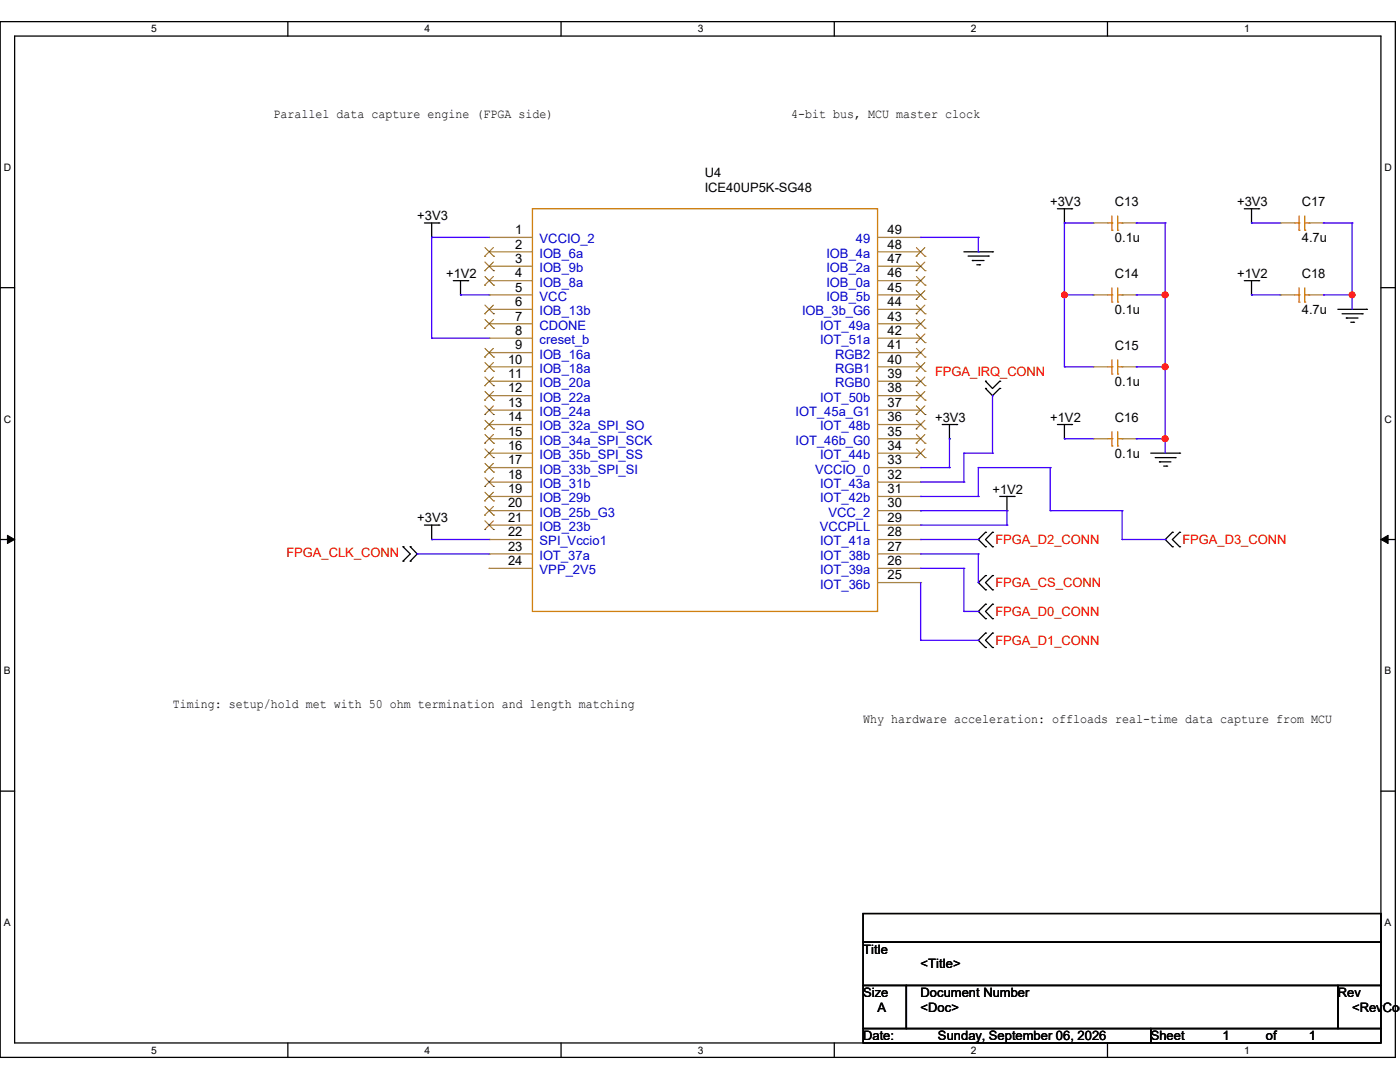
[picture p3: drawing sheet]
<svg xmlns="http://www.w3.org/2000/svg" width="279mm" height="216mm" viewBox="0 0 279 216" stroke-linecap="round" stroke-linejoin="round" font-family="sans-serif">
<path d="M0 4.3h278.5v206.7h-278.5zM2.9 7.2h272.7v200.9h-272.7z" fill="none" stroke="#000" stroke-width=".25"/>
<g fill="#fff">
<path d="M30.2 4.6h1.1v2.3h-1.1z"/>
<path d="M30.2 208.4h1.1v2.3h-1.1z"/>
</g>
<path d="M57.4 4.3v2.9M57.4 208.1v2.9" fill="none" stroke="#000" stroke-width=".25"/>
<g fill="#fff">
<path d="M84.7 4.6h1.1v2.3h-1.1z"/>
<path d="M84.7 208.4h1.1v2.3h-1.1z"/>
</g>
<path d="M112 4.3v2.9M112 208.1v2.9" fill="none" stroke="#000" stroke-width=".25"/>
<g fill="#fff">
<path d="M139.2 4.6h1.1v2.3h-1.1z"/>
<path d="M139.2 208.4h1.1v2.3h-1.1z"/>
</g>
<path d="M166.5 4.3v2.9M166.5 208.1v2.9" fill="none" stroke="#000" stroke-width=".25"/>
<g fill="#fff">
<path d="M193.8 4.6h1.1v2.3h-1.1z"/>
<path d="M193.8 208.4h1.1v2.3h-1.1z"/>
</g>
<path d="M221 4.3v2.9M221 208.1v2.9" fill="none" stroke="#000" stroke-width=".25"/>
<g fill="#fff">
<path d="M248.3 4.6h1.1v2.3h-1.1z"/>
<path d="M248.3 208.4h1.1v2.3h-1.1z"/>
<path d="M.8 32.3h1.4v2.2h-1.4z"/>
<path d="M276.3 32.3h1.4v2.2h-1.4z"/>
<path d="M.8 82.5h1.4v2.3h-1.4z"/>
<path d="M276.3 82.5h1.4v2.3h-1.4z"/>
</g>
<path d="M0 57.4h2.9M275.6 57.4h2.9" fill="none" stroke="#000" stroke-width=".25"/>
<g fill="#fff">
<path d="M.8 132.8h1.3v2.2h-1.3z"/>
<path d="M276.3 132.8h1.3v2.2h-1.3z"/>
</g>
<path d="M0 107.7h2.9M275.6 107.7h2.9" fill="none" stroke="#000" stroke-width=".25"/>
<path d="M1.5 106.8l1.4 .9-1.4 .8zM275.6 107.7l1.4-.9v1.7z" fill="#000" stroke="#000" stroke-width=".2"/>
<g fill="#fff">
<path d="M.8 183h1.3v2.2h-1.3z"/>
<path d="M276.3 183h1.3v2.2h-1.3z"/>
</g>
<g fill="none" stroke="#000" stroke-width=".25">
<path d="M84.7 44.5h2.9M86.1 47.4h.1M86.1 44.5v2.9M87.6 44.5h.1M90.5 56h2.8M91.9 58.8h.1M91.9 56v2.8M93.3 56h.1M192.4 50.2h5.7M193.2 51.1h4M194.1 52h.1M194.1 52h2.3"/>
<path d="M194.9 52.8h.6M195.5 52.8h.1M197.2 51.1h.1M198.1 50.2h.1M211 41.7h2.9M212.4 44.5h.1M212.4 41.7v2.8M213.9 41.7h.1M248.3 41.7h2.9M248.3 56h2.9M249.8 58.8h.1M249.8 44.5h.1"/>
<path d="M249.8 41.7v2.8M249.8 56v2.8M251.2 56h.1M251.2 41.7h.1M196.7 77.5h.1M196.7 76.1h.1M196.7 77.5l1.4 1.5 1.4-1.5M196.7 76.1l1.4 1.4 1.4-1.4M199.5 77.5h.1M199.5 76.1h.1M267 61.7h5.7M267.8 62.6h4.1"/>
<path d="M268.7 63.5h.1M268.7 63.5h2.3M269.6 64.3h.5M270.1 64.3h.1M271.9 62.6h.1M272.7 61.7h.1M188 84.7h2.9M189.5 87.5h.1M189.5 84.7v2.8M190.9 84.7h.1M199.5 99.1h2.9M201 99.1v2.8"/>
<path d="M202.4 99.1h.1M211 84.7h2.9M212.4 87.5h.1M212.4 84.7v2.8M213.9 84.7h.1M229.7 90.4h5.7M230.5 91.3h4M231.4 92.2h.1M231.4 92.2h2.3M232.2 93h.6M232.8 93h.1M234.5 91.3h.1"/>
<path d="M235.4 90.4h.1M80.4 109.1h.1M80.4 112h.1M80.4 109.1l1.5 1.4-1.5 1.5M81.9 112h.1M81.9 109.1h.1M81.9 109.1l1.4 1.4-1.4 1.5M84.7 104.8h2.9M86.1 107.7h.1M86.1 104.8v2.9M87.6 104.8h.1M196.7 114.9h.1"/>
<path d="M196.7 117.7h.1M196.7 106.2h.1M196.7 109.1h.1M196.7 114.9l-1.5 1.3 1.5 1.5M196.7 106.2l-1.5 1.5 1.5 1.4M198.1 117.7h.1M198.1 114.9h.1M198.1 109.1h.1M198.1 106.2h.1M198.1 114.9l-1.4 1.3 1.4 1.5M198.1 106.2l-1.4 1.5 1.4 1.4M201 101.9h.1"/>
<path d="M234 106.2h.1M234 109.1h.1M234 106.2l-1.5 1.5 1.5 1.4M235.4 109.1h.1M235.4 106.2h.1M235.4 106.2l-1.4 1.5 1.4 1.4M196.7 120.6h.1M196.7 123.4h.1M196.7 126.3h.1M196.7 129.2h.1M196.7 120.6l-1.5 1.4 1.5 1.4M196.7 126.3l-1.5 1.5 1.5 1.4"/>
<path d="M198.1 123.4h.1M198.1 120.6h.1M198.1 129.2h.1M198.1 126.3h.1M198.1 120.6l-1.4 1.4 1.4 1.4M198.1 126.3l-1.4 1.5 1.4 1.4M0 157.9h2.9M275.6 157.9h2.9M172.3 182.3h103.3v5.7h-103.3zM172.3 188h103.3v8.6h-103.3zM172.3 196.6h8.6v8.6h-8.6zM180.9 196.6h86.1v8.6h-86.1z"/>
<path d="M267 196.6h8.6v8.6h-8.6zM172.3 205.2h57.4v2.9h-57.4zM229.7 205.2h45.9v2.9h-45.9z"/>
</g>
<g fill="none" stroke="#cc8006" stroke-width=".25">
<path d="M106.3 41.7h68.8v80.3h-68.8zM221.1 58.8h.8M221.1 44.5h.8M221.9 58.8h.1M221.9 45.9h.1M221.9 44.5h.1M221.9 43.1v2.8M221.9 57.4v2.9M223.1 45.9h.1M223.1 43.1v2.8M223.1 57.4v2.9M223.1 58.8h.8"/>
<path d="M223.1 44.5h.8M223.9 58.8h.1M223.9 44.5h.1M258.4 58.8h.8M258.4 44.5h.8M259.2 58.8h.1M259.2 45.9h.1M259.2 44.5h.1M259.2 43.1v2.8M259.2 57.4v2.9M260.4 45.9h.1M260.4 58.8h.8"/>
<path d="M260.4 44.5h.8M260.4 43.1v2.8M260.4 57.4v2.9M261.2 58.8h.1M261.2 44.5h.1M221.1 73.2h.8M221.9 74.6h.1M221.9 73.2h.1M221.9 60.3h.1M221.9 71.8v2.8M223.1 74.6h.1M223.1 60.3h.1"/>
<path d="M223.1 71.8v2.8M223.1 73.2h.8M223.9 73.2h.1M259.2 60.3h.1M260.4 60.3h.1M221.1 87.5h.8M221.9 89h.1M221.9 87.5h.1M221.9 86.1v2.9M223.1 89h.1M223.1 86.1v2.9M223.1 87.5h.8"/>
<path d="M223.9 87.5h.1"/>
</g>
<g fill="none" stroke="#a84" stroke-width=".25">
<path d="M97.6 47.4h.1M97.6 50.2h.1M97.6 53.1h.1M97.6 56h.1M97.6 58.8h.1M97.6 58.8h8.7M97.6 47.4h8.7M97.6 50.2h8.7M97.6 53.1h8.7M97.6 56h8.7M175.1 58.8h8.6M175.1 47.4h8.6"/>
<path d="M175.1 50.2h8.6M175.1 53.1h8.6M175.1 56h8.6M183.7 58.8h.1M183.7 56h.1M183.7 53.1h.1M183.7 50.2h.1M183.7 47.4h.1M218.2 58.8h.1M218.2 44.5h.1M218.2 58.8h2.9M218.2 44.5h2.9"/>
<path d="M223.9 58.8h2.9M223.9 44.5h2.9M226.8 58.8h.1M226.8 44.5h.1M255.5 58.8h.1M255.5 44.5h.1M255.5 58.8h2.9M255.5 44.5h2.9M261.2 58.8h2.9M261.2 44.5h2.9M264.1 58.8h.1M264.1 44.5h.1"/>
<path d="M97.6 61.7h.1M97.6 64.6h.1M97.6 67.5h.1M97.6 70.4h.1M97.6 73.2h.1M97.6 76.1h.1M97.6 79h.1M97.6 73.2h8.7M97.6 61.7h8.7M97.6 64.6h8.7M97.6 67.5h8.7M97.6 70.4h8.7"/>
<path d="M97.6 76.1h8.7M97.6 79h8.7M175.1 73.2h8.6M175.1 61.7h8.6M175.1 64.6h8.6M175.1 67.5h8.6M175.1 70.4h8.6M175.1 76.1h8.6M175.1 79h8.6M183.7 79h.1M183.7 76.1h.1M183.7 73.2h.1"/>
<path d="M183.7 70.4h.1M183.7 67.5h.1M183.7 64.6h.1M183.7 61.7h.1M218.2 73.2h.1M218.2 73.2h2.9M223.9 73.2h2.9M226.8 73.2h.1M97.6 81.8h.1M97.6 84.7h.1M97.6 87.5h.1M97.6 90.4h.1"/>
<path d="M97.6 93.3h.1M97.6 96.2h.1M97.6 99.1h.1M97.6 81.8h8.7M97.6 84.7h8.7M97.6 87.5h8.7M97.6 90.4h8.7M97.6 93.3h8.7M97.6 96.2h8.7M97.6 99.1h8.7M175.1 81.8h8.6M175.1 84.7h8.6"/>
<path d="M175.1 87.5h8.6M175.1 90.4h8.6M175.1 93.3h8.6M175.1 96.2h8.6M175.1 99.1h8.6M183.7 99.1h.1M183.7 96.2h.1M183.7 93.3h.1M183.7 90.4h.1M183.7 87.5h.1M183.7 84.7h.1M183.7 81.8h.1"/>
<path d="M218.2 87.5h.1M218.2 87.5h2.9M223.9 87.5h2.9M226.8 87.5h.1M97.6 101.9h.1M97.6 104.8h.1M97.6 107.7h.1M97.6 110.5h.1M97.6 113.4h.1M97.6 101.9h8.7M97.6 104.8h8.7M97.6 107.7h8.7"/>
<path d="M97.6 110.5h8.7M97.6 113.4h8.7M175.1 101.9h8.6M175.1 104.8h8.6M175.1 107.7h8.6M175.1 110.5h8.6M175.1 113.4h8.6M175.1 116.2h8.6M183.7 116.2h.1M183.7 113.4h.1M183.7 110.5h.1M183.7 107.7h.1"/>
<path d="M183.7 104.8h.1M183.7 101.9h.1"/>
</g>
<g fill="none" stroke="#804000" stroke-width=".2">
<path d="M96.7 51.1h.1M96.7 54h.1M96.7 56.9h.1M96.8 49.4l1.7 1.7M96.8 52.3l1.7 1.7M96.8 55.2l1.7 1.7M98.5 49.4l-1.8 1.7M98.5 52.3l-1.8 1.7M98.5 55.2l-1.8 1.7M98.5 51.1h.1M98.5 54h.1M98.5 56.9h.1"/>
<path d="M182.8 59.7h.1M182.8 56.9h.1M182.8 54h.1M182.8 51.1h.1M182.9 58l1.7 1.7M182.9 55.2l1.7 1.7M182.9 52.3l1.7 1.7M182.9 49.4l1.7 1.7M184.6 58l-1.8 1.7M184.6 55.2l-1.8 1.7M184.6 52.3l-1.8 1.7M184.6 49.4l-1.8 1.7"/>
<path d="M184.6 59.7h.1M184.6 56.9h.1M184.6 54h.1M184.6 51.1h.1M96.7 62.6h.1M96.7 65.5h.1M96.7 71.2h.1M96.7 74.1h.1M96.7 77h.1M96.7 79.8h.1M96.8 60.9l1.7 1.7M96.8 63.8l1.7 1.7"/>
<path d="M96.8 69.5l1.7 1.7M96.8 72.3l1.7 1.8M96.8 75.2l1.7 1.8M96.8 78.1l1.7 1.7M98.5 60.9l-1.8 1.7M98.5 63.8l-1.8 1.7M98.5 69.5l-1.8 1.7M98.5 72.3l-1.8 1.8M98.5 75.2l-1.8 1.8M98.5 78.1l-1.8 1.7M98.5 62.6h.1M98.5 65.5h.1"/>
<path d="M98.5 71.2h.1M98.5 74.1h.1M98.5 77h.1M98.5 79.8h.1M182.8 79.8h.1M182.8 77h.1M182.8 74.1h.1M182.8 71.2h.1M182.8 68.4h.1M182.8 65.5h.1M182.8 62.6h.1M182.9 78.1l1.7 1.7"/>
<path d="M182.9 75.2l1.7 1.8M182.9 72.3l1.7 1.8M182.9 69.5l1.7 1.7M182.9 66.6l1.7 1.8M182.9 63.8l1.7 1.7M182.9 60.9l1.7 1.7M184.6 78.1l-1.8 1.7M184.6 75.2l-1.8 1.8M184.6 72.3l-1.8 1.8M184.6 69.5l-1.8 1.7M184.6 66.6l-1.8 1.8M184.6 63.8l-1.8 1.7"/>
<path d="M184.6 60.9l-1.8 1.7M184.6 79.8h.1M184.6 77h.1M184.6 74.1h.1M184.6 71.2h.1M184.6 68.4h.1M184.6 65.5h.1M184.6 62.6h.1M96.7 82.7h.1M96.7 85.6h.1M96.7 88.4h.1M96.7 91.3h.1"/>
<path d="M96.7 94.2h.1M96.7 97.1h.1M96.7 99.9h.1M96.8 81l1.7 1.7M96.8 83.9l1.7 1.7M96.8 86.7l1.7 1.7M96.8 89.6l1.7 1.7M96.8 92.5l1.7 1.7M96.8 95.3l1.7 1.8M96.8 98.2l1.7 1.7M98.5 81l-1.8 1.7M98.5 83.9l-1.8 1.7"/>
<path d="M98.5 86.7l-1.8 1.7M98.5 89.6l-1.8 1.7M98.5 92.5l-1.8 1.7M98.5 95.3l-1.8 1.8M98.5 98.2l-1.8 1.7M98.5 82.7h.1M98.5 85.6h.1M98.5 88.4h.1M98.5 91.3h.1M98.5 94.2h.1M98.5 97.1h.1M98.5 99.9h.1"/>
<path d="M182.8 91.3h.1M182.8 88.4h.1M182.8 85.6h.1M182.8 82.7h.1M182.9 89.6l1.7 1.7M182.9 86.7l1.7 1.7M182.9 83.9l1.7 1.7M182.9 81l1.7 1.7M184.6 89.6l-1.8 1.7M184.6 86.7l-1.8 1.7M184.6 83.9l-1.8 1.7M184.6 81l-1.8 1.7"/>
<path d="M184.6 91.3h.1M184.6 88.4h.1M184.6 85.6h.1M184.6 82.7h.1M96.7 102.8h.1M96.7 105.7h.1M96.8 101l1.7 1.8M96.8 103.9l1.7 1.8M98.5 101l-1.8 1.8M98.5 103.9l-1.8 1.8M98.5 102.8h.1M98.5 105.7h.1"/>
</g>
<g fill="none" stroke="#4200ff" stroke-width=".25">
<path d="M86.1 47.4h.1M86.1 47.4h11.5M86.1 47.4v20.1M91.9 58.8h.1M91.9 58.8h5.7M183.7 47.4h11.5M195.2 47.4h.1M195.2 50.2h.1M195.2 47.4v2.8M212.4 44.5h.1M212.4 58.8h.1M212.4 44.5h5.8"/>
<path d="M212.4 58.8h5.8M212.4 44.5v28.7M226.8 44.5h.1M226.8 58.8h.1M226.8 44.5h5.7M226.8 58.8h5.7M232.5 44.5h.1M232.5 58.8h.1M232.5 44.5v45.9M249.8 44.5h.1M249.8 58.8h.1M249.8 44.5h5.7"/>
<path d="M249.8 58.8h5.7M264.1 44.5h.1M264.1 58.8h.1M264.1 44.5h5.7M264.1 58.8h5.7M269.8 44.5h.1M269.8 58.8h.1M269.8 44.5v17.2M86.1 67.5h.1M86.1 67.5h11.5M198.1 79h.1M198.1 79v11.4"/>
<path d="M212.4 73.2h.1M212.4 73.2h5.8M226.8 73.2h.1M226.8 73.2h5.7M232.5 73.2h.1M183.7 93.3h5.8M183.7 99.1h11.5M183.7 96.2h8.7M189.5 93.3h.1M189.5 87.5h.1M189.5 87.5v5.8M192.4 96.2h.1"/>
<path d="M192.4 90.4h.1M192.4 90.4v5.8M192.4 90.4h5.7M195.2 99.1h.1M195.2 93.3h.1M195.2 93.3h14.4M195.2 93.3v5.8M198.1 90.4h.1M209.6 93.3h.1M209.6 93.3v8.6M212.4 87.5h.1M212.4 87.5h5.8"/>
<path d="M226.8 87.5h.1M226.8 87.5h5.7M232.5 87.5h.1M83.3 110.5h.1M83.3 110.5h14.3M86.1 107.7h.1M86.1 107.7h11.5M183.7 101.9h.1M183.7 107.7h11.5M183.7 101.9h17.3M183.7 104.8h17.3M183.7 110.5h11.5"/>
<path d="M183.7 113.4h8.7M183.7 116.2v11.6M192.4 113.4h.1M192.4 113.4v8.6M195.2 110.5h.1M195.2 116.2h.1M195.2 107.7h.1M195.2 110.5v5.7M201 104.8h.1M201 101.9h.1M201 101.9v2.9M209.6 101.9h.1"/>
<path d="M209.6 101.9h14.3M223.9 101.9h.1M223.9 107.7h.1M223.9 107.7h8.6M223.9 101.9v5.8M232.5 107.7h.1M183.7 127.8h.1M183.7 127.8h11.5M192.4 122h.1M192.4 122h2.8M195.2 122h.1M195.2 127.8h.1"/>
</g>
<g fill="#f00" stroke="#f00" stroke-width=".25">
<circle cx="212.4" cy="58.8" r=".55"/>
<circle cx="232.5" cy="58.8" r=".56"/>
<circle cx="232.5" cy="87.5" r=".56"/>
<circle cx="232.5" cy="73.2" r=".56"/>
<circle cx="269.8" cy="58.8" r=".55"/>
</g>
<g font-size="2.6">
<text x="54.6" y="23.6">Parallel data capture engine (FPGA side)</text>
<text x="157.9" y="23.6">4-bit bus, MCU master clock</text>
<text x="140.7" y="35.3">U4</text>
<text x="140.7" y="38.2">ICE40UP5K-SG48</text>
<text x="209.6" y="41.1">+3V3</text>
<text x="222.5" y="41.1">C13</text>
<text x="246.9" y="41.1">+3V3</text>
<text x="259.8" y="41.1">C17</text>
<text x="83.3" y="44">+3V3</text>
<text x="102.8" y="46.7">1</text>
<text x="177.1" y="46.7">49</text>
<text x="102.8" y="49.6">2</text>
<text x="102.8" y="52.5">3</text>
<text x="177.1" y="52.5">47</text>
<text x="177.1" y="49.6">48</text>
<text x="222.5" y="48.3">0.1u</text>
<text x="259.8" y="48.3">4.7u</text>
<text x="89" y="55.5">+1V2</text>
<text x="102.8" y="55.4">4</text>
<text x="102.8" y="58.2">5</text>
<text x="177.1" y="58.2">45</text>
<text x="177.1" y="55.4">46</text>
<text x="222.5" y="55.5">C14</text>
<text x="246.9" y="55.5">+1V2</text>
<text x="259.8" y="55.5">C18</text>
<text x="102.8" y="61.1">6</text>
<text x="102.8" y="64">7</text>
<text x="177.1" y="64">43</text>
<text x="177.1" y="61.1">44</text>
<text x="222.5" y="62.6">0.1u</text>
<text x="259.8" y="62.6">4.7u</text>
<text x="102.8" y="66.8">8</text>
<text x="102.8" y="69.7">9</text>
<text x="177.1" y="69.7">41</text>
<text x="177.1" y="66.8">42</text>
<text x="222.5" y="69.8">C15</text>
<text x="101.4" y="72.6">10</text>
<text x="101.4" y="75.4">11</text>
<text x="177.1" y="75.4">39</text>
<text x="177.1" y="72.6">40</text>
<text x="222.5" y="77">0.1u</text>
<text x="101.4" y="78.3">12</text>
<text x="101.4" y="81.2">13</text>
<text x="177.1" y="81.2">37</text>
<text x="177.1" y="78.3">38</text>
<text x="101.4" y="84.1">14</text>
<text x="101.4" y="86.9">15</text>
<text x="101.4" y="89.8">16</text>
<text x="177.1" y="89.8">34</text>
<text x="177.1" y="86.9">35</text>
<text x="177.1" y="84.1">36</text>
<text x="186.6" y="84.2">+3V3</text>
<text x="209.6" y="84.2">+1V2</text>
<text x="222.5" y="84.2">C16</text>
<text x="101.4" y="92.7">17</text>
<text x="101.4" y="95.5">18</text>
<text x="177.1" y="95.5">32</text>
<text x="177.1" y="92.7">33</text>
<text x="222.5" y="91.3">0.1u</text>
<text x="101.4" y="98.4">19</text>
<text x="101.4" y="101.3">20</text>
<text x="177.1" y="101.3">30</text>
<text x="177.1" y="98.4">31</text>
<text x="198.1" y="98.5">+1V2</text>
<text x="83.3" y="104.2">+3V3</text>
<text x="101.4" y="104.1">21</text>
<text x="101.4" y="107">22</text>
<text x="177.1" y="107">28</text>
<text x="177.1" y="104.1">29</text>
<text x="101.4" y="109.9">23</text>
<text x="101.4" y="112.8">24</text>
<text x="177.1" y="112.8">26</text>
<text x="177.1" y="109.9">27</text>
<text x="177.1" y="115.6">25</text>
<text x="34.5" y="141.3">Timing: setup/hold met with 50 ohm termination and length matching</text>
<text x="172.3" y="144.2">Why hardware acceleration: offloads real-time data capture from MCU</text>
<text x="172.3" y="190.3">Title</text>
<text x="183.7" y="193.2">&lt;Title&gt;</text>
<text x="172.3" y="199">Size</text>
<text x="175.1" y="201.8">A</text>
<text x="183.7" y="199">Document Number</text>
<text x="183.7" y="201.8">&lt;Doc&gt;</text>
<text x="267" y="199">Rev</text>
<text x="269.8" y="201.8">&lt;RevCod</text>
<text x="172.3" y="207.6">Date:</text>
<text x="187.2" y="207.6">Sunday, September 06, 2026</text>
<text x="229.7" y="207.6">Sheet</text>
<text x="244" y="207.6">1</text>
<text x="252.6" y="207.6">of</text>
<text x="261.2" y="207.6">1</text>
</g>
<g font-size="2.6" fill="#00c">
<text x="107.7" y="48.6">VCCIO_2</text>
<text x="107.7" y="51.4">IOB_6a</text>
<text x="165" y="51.4">IOB_4a</text>
<text x="170.8" y="48.6">49</text>
<text x="107.7" y="54.3">IOB_9b</text>
<text x="107.7" y="57.2">IOB_8a</text>
<text x="165" y="57.2">IOB_0a</text>
<text x="165" y="54.3">IOB_2a</text>
<text x="107.7" y="60">VCC</text>
<text x="107.7" y="62.9">IOB_13b</text>
<text x="107.7" y="65.8">CDONE</text>
<text x="160.1" y="62.9">IOB_3b_G6</text>
<text x="163.7" y="65.8">IOT_49a</text>
<text x="165" y="60">IOB_5b</text>
<text x="107.7" y="68.7">creset_b</text>
<text x="107.7" y="71.5">IOB_16a</text>
<text x="163.7" y="68.7">IOT_51a</text>
<text x="166.7" y="71.5">RGB2</text>
<text x="107.7" y="74.4">IOB_18a</text>
<text x="107.7" y="77.3">IOB_20a</text>
<text x="166.7" y="77.3">RGB0</text>
<text x="166.7" y="74.4">RGB1</text>
<text x="107.7" y="80.1">IOB_22a</text>
<text x="107.7" y="83">IOB_24a</text>
<text x="158.8" y="83">IOT_45a_G1</text>
<text x="163.7" y="80.1">IOT_50b</text>
<text x="107.7" y="85.9">IOB_32a_SPI_SO</text>
<text x="107.7" y="88.7">IOB_34a_SPI_SCK</text>
<text x="158.8" y="88.7">IOT_46b_G0</text>
<text x="163.7" y="85.9">IOT_48b</text>
<text x="107.7" y="91.6">IOB_35b_SPI_SS</text>
<text x="107.7" y="94.5">IOB_33b_SPI_SI</text>
<text x="162.7" y="94.5">VCCIO_0</text>
<text x="163.7" y="91.6">IOT_44b</text>
<text x="107.7" y="97.4">IOB_31b</text>
<text x="107.7" y="100.2">IOB_29b</text>
<text x="163.7" y="100.2">IOT_42b</text>
<text x="163.7" y="97.4">IOT_43a</text>
<text x="107.7" y="103.1">IOB_25b_G3</text>
<text x="107.7" y="106">IOB_23b</text>
<text x="163.6" y="106">VCCPLL</text>
<text x="165.4" y="103.1">VCC_2</text>
<text x="107.7" y="108.8">SPI_Vccio1</text>
<text x="107.7" y="111.7">IOT_37a</text>
<text x="163.7" y="111.7">IOT_38b</text>
<text x="163.7" y="108.8">IOT_41a</text>
<text x="107.7" y="114.6">VPP_2V5</text>
<text x="163.7" y="117.4">IOT_36b</text>
<text x="163.7" y="114.6">IOT_39a</text>
</g>
<g font-size="2.6" fill="#f00">
<text x="186.6" y="75">FPGA_IRQ_CONN</text>
<text x="57.1" y="111.1">FPGA_CLK_CONN</text>
<text x="198.7" y="108.5">FPGA_D2_CONN</text>
<text x="236" y="108.5">FPGA_D3_CONN</text>
<text x="198.7" y="117.2">FPGA_CS_CONN</text>
<text x="198.7" y="122.9">FPGA_D0_CONN</text>
<text x="198.7" y="128.7">FPGA_D1_CONN</text>
</g>
<g font-size="2.1">
<text x="30.2" y="6.4">5</text>
<text x="84.7" y="6.4">4</text>
<text x="139.2" y="6.4">3</text>
<text x="193.8" y="6.4">2</text>
<text x="248.3" y="6.4">1</text>
<text x=".8" y="34.1">D</text>
<text x="276.3" y="34.1">D</text>
<text x=".8" y="84.3">C</text>
<text x="276.3" y="84.3">C</text>
<text x=".8" y="134.6">B</text>
<text x="276.3" y="134.6">B</text>
<text x=".8" y="184.8">A</text>
<text x="276.3" y="184.8">A</text>
<text x="30.2" y="210.2">5</text>
<text x="84.7" y="210.2">4</text>
<text x="139.2" y="210.2">3</text>
<text x="193.8" y="210.2">2</text>
<text x="248.3" y="210.2">1</text>
</g>
</svg>
